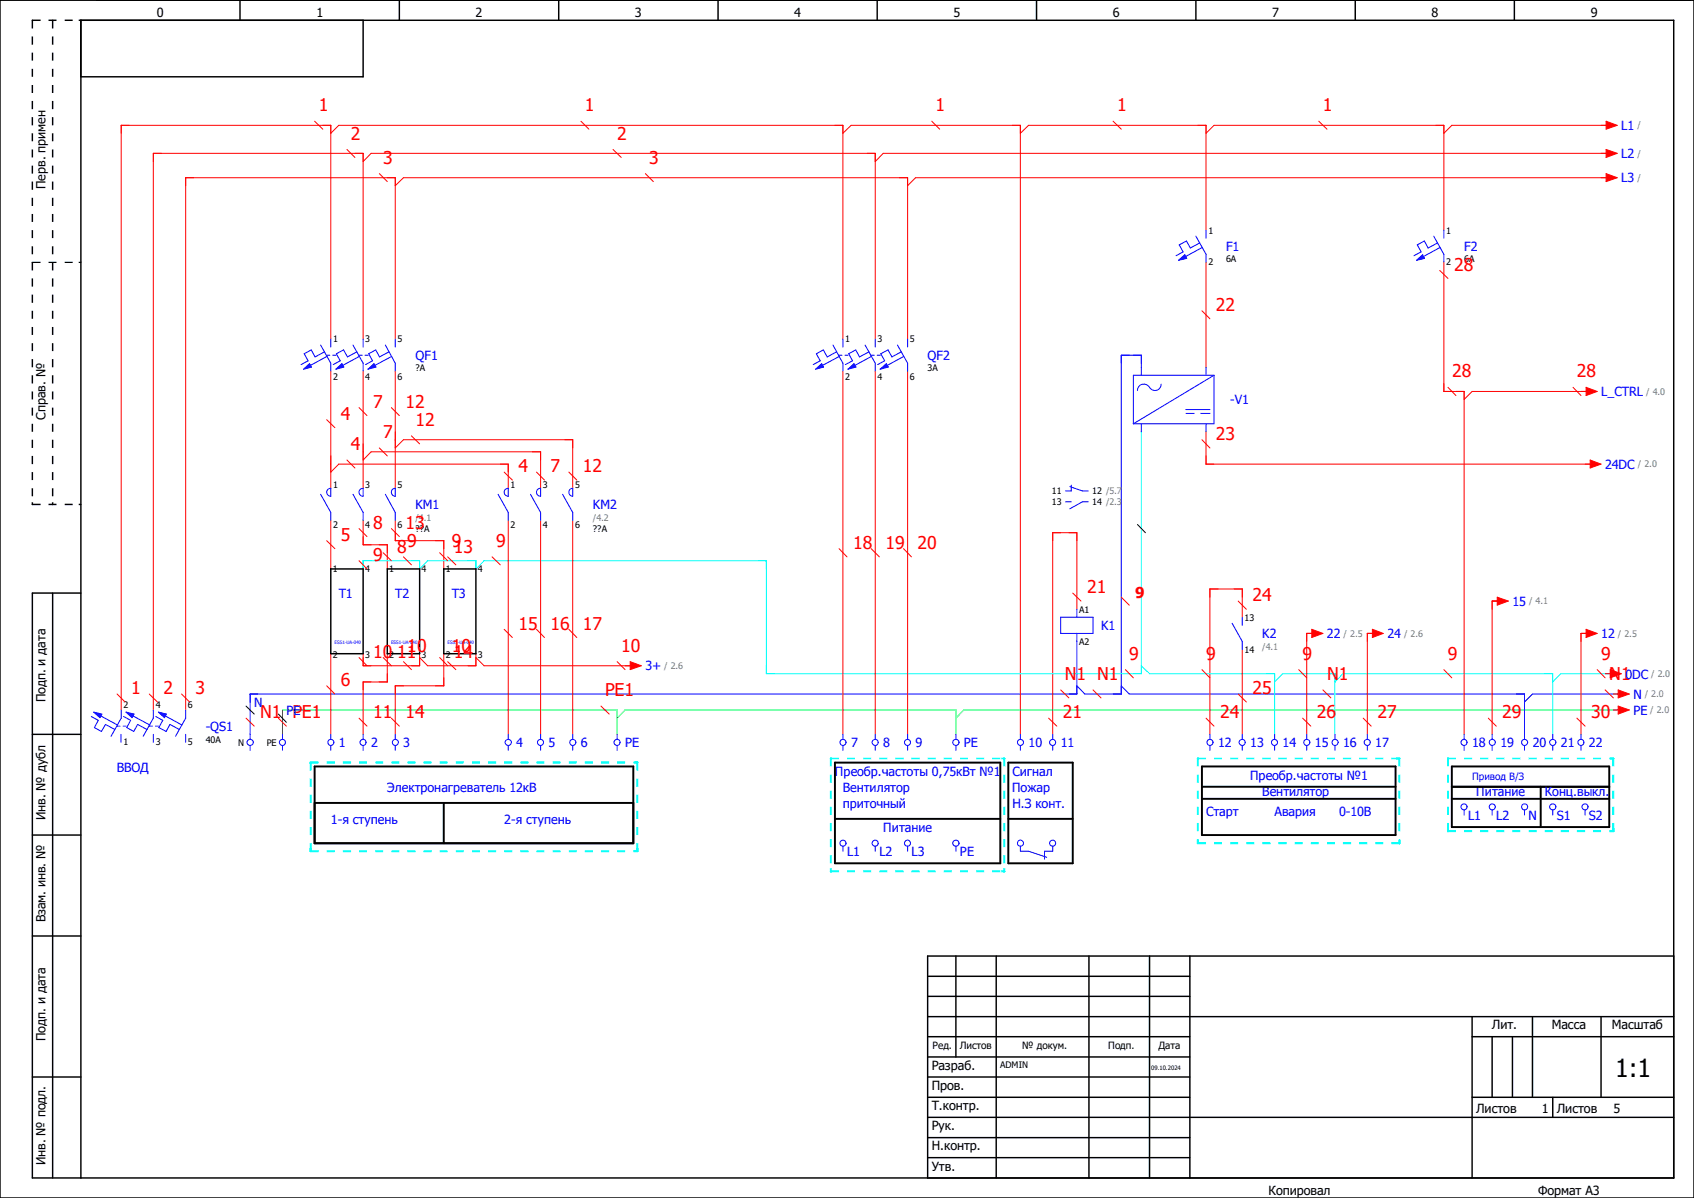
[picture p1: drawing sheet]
<svg xmlns="http://www.w3.org/2000/svg" width="297mm" height="210mm" viewBox="0 0 297 210" stroke-linecap="round" stroke-linejoin="round" font-family="sans-serif">
<path d="M210.1 -.1l-210.1 210.2M0 160.4l70.2 49.6M0 210v.1" fill="none" stroke="#fff" stroke-width=".18"/>
<g fill="none" stroke="#000" stroke-width=".25">
<path d="M0 0h297v210h-297zM42.1 0v3.6M63.7 3.6v9.9h-49.5M70 0v3.6M98 0v3.6M125.9 0v3.6M153.8 0v3.6M181.7 0v3.6M209.7 0v3.6M237.6 0v3.6M265.5 0v3.6M9.2 104v102.5"/>
<path d="M14.2 104h-8.5v102.5h287.8v-202.9h-279.3v202.9M5.7 128.7h8.5M5.7 146.4h8.5M5.7 164.1h8.5M162.6 178.2h130.9M162.6 171.2h46M162.6 174.7h46M167.6 167.6v17.7M174.7 167.6v38.9M190.9 167.6v38.9M201.5 167.6v38.9M208.6 167.6v38.9"/>
<path d="M258.1 178.2v28.3M268.7 178.2v14.2M280.7 178.2v14.2M293.5 167.6h-130.9v38.9M5.7 188.8h8.5M162.6 188.8h46M162.6 195.9h130.9M162.6 181.7h46M162.6 185.3h46M162.6 199.4h46M162.6 192.4h46M258.1 181.7h35.4"/>
<path d="M258.1 192.4h35.4M261.6 181.7v10.7M265.2 181.7v10.7M272.2 192.4v3.5M162.6 202.9h46"/>
</g>
<g fill="#000">
<path d="M13.8 3.4h.4l.1 .2-.5 .1zM13.8 45.9h.5v.2h-.5zM5.5 88.1h.3v.3l-.1 .2-.2-.2zM9.1 88.1h.3v.3l-.2 .2-.1-.2zM13.8 88.3h.4l.1 .2-.5 .1z"/>
<path d="M5.6 3.5l-.1 1.5h.3v-1.4zM5.5 6.4v1.4h.3v-1.4zM5.5 9.2v1.4h.3v-1.4zM5.5 12.1v1.4h.3v-1.4zM5.5 14.9v1.4h.3v-1.4zM5.5 17.7v1.4h.3v-1.4zM5.5 20.5v1.5h.3v-1.5zM5.5 23.4v1.4h.3v-1.4zM5.5 26.2v1.4h.3v-1.4zM5.5 29v1.4h.3v-1.4zM5.5 31.8v1.5h.3v-1.5zM5.5 34.7v1.4h.3v-1.4zM5.5 37.5v1.4h.3v-1.4zM5.5 40.3v1.4h.3v-1.4zM5.5 43.2v1.4h.3v-1.4zM5.5 46v1.4h.3v-1.4zM5.5 48.8v1.4h.3v-1.4zM5.5 51.6v1.5h.3v-1.5zM5.5 54.5v1.4h.3v-1.4zM5.5 57.3v1.4h.3v-1.4zM5.5 60.2v1.4h.3v-1.4zM5.5 62.9v1.5h.3v-1.5zM5.5 65.8v1.4h.3v-1.4zM5.5 68.6v1.4h.3v-1.4zM5.5 71.5v1.4h.3v-1.4zM5.5 74.3v1.4h.3v-1.4zM5.5 77.1v1.4h.3v-1.4zM5.5 79.9v1.5h.3v-1.5zM5.5 82.8v1.4h.3v-1.4zM5.5 85.6v1.4h.3v-1.4z"/>
<path d="M5.6 3.5l.1 .2h1.4v-.3zM8.5 3.4v.3h1.4v-.3zM11.3 3.4v.3h1.4v-.3z"/>
<path d="M9.1 3.5v1.5h.3v-1.4zM9.1 6.4v1.4h.3v-1.4zM9.1 9.2v1.4h.3v-1.4zM9.1 12.1v1.4h.3v-1.4zM9.1 14.9v1.4h.3v-1.4zM9.1 17.7v1.4h.3v-1.4zM9.1 20.5v1.5h.3v-1.5zM9.1 23.4v1.4h.3v-1.4zM9.1 26.2v1.4h.3v-1.4zM9.1 29v1.4h.3v-1.4zM9.1 31.8v1.5h.3v-1.5zM9.1 34.7v1.4h.3v-1.4zM9.1 37.5v1.4h.3v-1.4zM9.1 40.3v1.4h.3v-1.4zM9.1 43.2v1.4h.3v-1.4zM9.1 46v1.4h.3v-1.4zM9.1 48.8v1.4h.3v-1.4zM9.1 51.6v1.5h.3v-1.5zM9.1 54.5v1.4h.3v-1.4zM9.1 57.3v1.4h.3v-1.4zM9.1 60.2v1.4h.3v-1.4zM9.1 62.9v1.5h.3v-1.5zM9.1 65.8v1.4h.3v-1.4zM9.1 68.6v1.4h.3v-1.4zM9.1 71.5v1.4h.3v-1.4zM9.1 74.3v1.4h.3v-1.4zM9.1 77.1v1.4h.3v-1.4zM9.1 79.9v1.5h.3v-1.5zM9.1 82.8v1.4h.3v-1.4zM9.1 85.6v1.4h.3v-1.4z"/>
<path d="M5.6 45.9v.2h1.5v-.2zM8.5 45.9v.2h1.4v-.2zM11.3 45.9v.2h1.4v-.2z"/>
<path d="M5.6 88.3l.1 .3h1.4v-.3zM8.5 88.3v.3h1.4v-.3zM11.3 88.3v.3h1.4v-.3z"/>
</g>
<path d="M200.1 64.4v-2.1h-3.5v59.4h-6.4l-1.4-1.5M188.8 112.4v9.3h-144.9v7M198 121.7h69.3v7M268.7 121.7h15.6" fill="none" stroke="#00f" stroke-width=".18"/>
<path d="M49.5 128.7v-4.2h58.7v4.2M109.6 124.5h58v4.2M284.3 124.5h-115.3l-1.4 1.4" fill="none" stroke="#0f0" stroke-width=".18"/>
<g fill="none" stroke="#f00" stroke-width=".18">
<path d="M59.4 22h88.4v37.4M65.1 26.9h88.4v32.5M70.7 31.2h88.4v28.2M147.8 23.4l1.4-1.4h29.7v106.7M178.9 23.4l1.4-1.4h31.2v18.3M212.9 22h40.3v18.3M254.6 22h27.6M282.2 26.9h-127.3l-1.4 1.4M282.2 31.2h-121.7l-1.4 1.4M58 59.4v-37.4h-36.7v102.5M63.7 59.4v-32.5h-36.8v97.6M69.3 59.4v-28.2h-36.7v93.3"/>
<path d="M211.5 46v18.4M253.2 46v22.6h3.5v60.1M58 65.1v20.5M63.7 65.1v20.5M65.1 79.2h29.7v6.4M69.3 65.1v20.5M70.7 77.1h29.7v8.5M147.8 65.1v63.6M153.5 65.1v63.6M159.1 65.1v63.6M211.5 75.7v5.7h67.8M258.1 68.6h20.5"/>
<path d="M58 91.2v8.5M59.4 81.4h29.7v4.2M63.7 91.2v4.3h4.2v4.2M69.3 91.2v3.6h8.5v4.9M89.1 91.2v37.5M94.8 91.2v37.5M100.4 91.2v37.5M58 114.6v14.1M63.7 114.6v2.1h9.9v-2.1M67.9 114.6v4.9h-4.2v9.2M77.8 114.6v5.6h-8.5v8.5M83.4 114.6v2.1h-8.4"/>
<path d="M84.9 116.7h26.1M188.8 106.8v-13.4h-4.2v35.3M217.8 108.2v-4.9h-5.7v25.4M217.8 113.9v14.8M230.5 111h-1.4v17.7M241.1 111h-1.4v17.7M263.1 105.4h-1.5v23.3M278.6 111h-1.4v17.7"/>
</g>
<path d="M200.1 75.7v42.4h-65.7v-19.8h-49.5M63.7 99.7v-1.4h9.9v1.4M75 98.3h8.4v1.4M201.5 118.1h22v10.6M224.9 118.1h9.2v10.6M235.5 118.1h36.7v10.6M273.6 118.1h9.3" fill="none" stroke="#0ff" stroke-width=".18"/>
<path d="M146.4 133.7h29v17.6h-29zM176.8 133.7h11.3v17.6h-11.3zM146.4 143.6h29M176.8 143.6h11.3" fill="none" stroke="#000" stroke-width=".34"/>
<g fill="#0ff">
<path d="M175.6 152.6h.5l.2 .2-.2 .2h-.5z"/>
<path d="M175.9 152.2h.4l-.1 .7h-.3z"/>
<path d="M175.6 132.8h.5l.2 .2-.2 .1h-.5z"/>
<path d="M145.5 152.2h.3v.6l-.1 .2-.2-.2z"/>
<path d="M145.6 152.6l-.1 .2 .2 .2h1.4v-.4zM148.5 152.6v.4h1.4v-.4zM151.3 152.6v.4h1.4v-.4zM154.2 152.6v.4h1.4v-.4zM157 152.6v.4h1.4v-.4zM159.8 152.6v.4h1.4v-.4zM162.6 152.6v.4h1.4v-.4zM165.5 152.6v.4h1.4v-.4zM168.3 152.6v.4h1.4v-.4zM171.2 152.6v.4h1.4v-.4zM173.9 152.6v.4h1.5v-.4z"/>
<path d="M175.9 132.9v1.5h.4v-1.4l-.1-.1zM175.9 135.8v1.4h.4v-1.4zM175.9 138.6v1.4h.4v-1.4zM175.9 141.4v1.5h.4v-1.5zM175.9 144.3v1.4h.4v-1.4zM175.9 147.1v1.4h.4v-1.4zM175.9 149.9v1.4h.4v-1.4zM175.9 152.8l.2 .2 .2-.2z"/>
<path d="M145.6 132.9l-.1 .1 .2 .1h1.4v-.3zM148.5 132.8v.3h1.4v-.3zM151.3 132.8v.3h1.4v-.3zM154.2 132.8v.3h1.4v-.3zM157 132.8v.3h1.4v-.3zM159.8 132.8v.3h1.4v-.3zM162.6 132.8v.3h1.4v-.3zM165.5 132.8v.3h1.4v-.3zM168.3 132.8v.3h1.4v-.3zM171.2 132.8v.3h1.4v-.3zM173.9 132.8v.3h1.5v-.3z"/>
<path d="M145.6 132.9l-.1 1.5h.3v-1.4v-.1zM145.5 135.8v1.4h.3v-1.4zM145.5 138.6v1.4h.3v-1.4zM145.5 141.4v1.5h.3v-1.5zM145.5 144.3v1.4h.3v-1.4zM145.5 147.1v1.4h.3v-1.4zM145.5 149.9v1.4h.3v-1.4zM145.5 152.8l.2 .2 .1-.2z"/>
</g>
<path d="M210 22h1.5v1.4l1.4-1.4M251.8 22h1.4v1.4l1.4-1.4M211.5 79.9v1.5h1.4M253.2 67.2v1.4h1.4M213.6 103.3h-1.5v1.4M216.4 103.3h1.4v1.4M230.5 111h-1.4v1.4M241.1 111h-1.4v1.4" fill="none" stroke="#f00" stroke-width=".18"/>
<path d="M198 62.3h-1.4v1.4M198.7 62.3h1.4v1.4M195.2 121.7h1.4v-1.5l1.4 1.5" fill="none" stroke="#00f" stroke-width=".18"/>
<path d="M210.7 134.4h34v12h-34zM210.7 137.9h34M210.7 140h34" fill="none" stroke="#000" stroke-width=".34"/>
<path d="M222 118.1h1.5v1.4l1.4-1.4M232.7 118.1h1.4v1.4l1.4-1.4" fill="none" stroke="#0ff" stroke-width=".18"/>
<g fill="#0ff">
<path d="M244.9 147.6l.6 .1v.2l-.6 .1z"/>
<path d="M245.2 147.3h.3v.5l-.1 .2-.2-.2z"/>
<path d="M244.9 132.8l.6 .1v.2h-.6z"/>
<path d="M209.8 147.3h.4v.5l-.2 .2-.2-.2z"/>
<path d="M209.9 147.7l-.1 .1 .2 .2h1.5v-.4zM212.9 147.6v.4h1.3v-.4zM215.7 147.6v.4h1.4v-.4zM218.5 147.6v.4h1.4v-.4zM221.3 147.6v.4h1.5v-.4zM224.2 147.6v.4h1.4v-.4zM227 147.6v.4h1.4v-.4zM229.8 147.6v.4h1.4v-.4zM232.7 147.6v.4h1.4v-.4zM235.5 147.6v.4h1.4v-.4zM238.3 147.6v.4h1.4v-.4zM241.1 147.6v.4h1.4v-.4zM244 147.6v.4h1.4l.1-.2-.1-.2z"/>
<path d="M245.2 132.9v1.5h.3v-1.4v-.1zM245.2 135.8v1.4h.3v-1.4zM245.2 138.6v1.4h.3v-1.4zM245.2 141.4v1.5h.3v-1.5zM245.2 144.3v1.4h.3v-1.4zM245.2 147.1v.7l.2 .2 .1-.2v-.7z"/>
<path d="M209.9 132.9l-.1 .1 .2 .1h1.5v-.3zM212.9 132.8v.3h1.3v-.3zM215.7 132.8v.3h1.4v-.3zM218.5 132.8v.3h1.4v-.3zM221.3 132.8v.3h1.5v-.3zM224.2 132.8v.3h1.4v-.3zM227 132.8v.3h1.4v-.3zM229.8 132.8v.3h1.4v-.3zM232.7 132.8v.3h1.4v-.3zM235.5 132.8v.3h1.4v-.3zM238.3 132.8v.3h1.4v-.3zM241.1 132.8v.3h1.4v-.3zM244 132.8v.3h1.4l.1-.1-.1-.2z"/>
<path d="M209.9 132.9l-.1 1.5h.4v-1.4l-.2-.2zM209.8 135.8v1.4h.4v-1.4zM209.8 138.6v1.4h.4v-1.4zM209.8 141.4v1.5h.4v-1.5zM209.8 144.3v1.4h.4v-1.4zM209.8 147.1v.7l.2 .2 .2-.2v-.7z"/>
</g>
<g fill="none" stroke="#f00" stroke-width=".18">
<path d="M56.6 22h1.4v1.4l1.4-1.4M62.2 26.9h1.5v1.4l1.4-1.4M67.9 31.2h1.4v1.4l1.4-1.4M58 79.9v2.9l1.4-1.4M63.7 77.8v2.8l1.4-1.4M69.3 75.7v2.8l1.4-1.4M93.3 79.2h1.5v1.4M99 77.1h1.4v1.4M63.7 94.1v1.4h1.4M66.5 95.5h1.4v1.4M69.3 93.4v1.4h1.4M76.4 94.8h1.4v1.4"/>
<path d="M87.7 81.4h1.4v1.4M63.7 115.3v1.4h1.4M65.1 119.5h-1.4v1.4M67.9 118.1v1.4h-1.4M72.1 116.7h1.5v-1.4l1.4 1.4M77.8 118.8v1.4h-1.4M82 116.7h1.4v-1.4l1.5 1.4M70.7 120.2h-1.4v1.5"/>
</g>
<path d="M106.8 124.5h1.4v1.4l1.4-1.4" fill="none" stroke="#0f0" stroke-width=".18"/>
<path d="M65.1 98.3h-1.4v1.4M72.1 98.3h1.5v1.4l1.4-1.4M82 98.3h1.4v1.4l1.5-1.4M133 98.3h1.4v1.4M134.4 116.7v1.4h1.4M198.7 118.1h1.4v-1.4l1.4 1.4" fill="none" stroke="#0ff" stroke-width=".18"/>
<path d="M55.2 134.4h55.8v13.4h-55.8zM55.2 140.8h55.8M77.8 140.8v7" fill="none" stroke="#000" stroke-width=".34"/>
<g fill="#0ff">
<path d="M111.2 149.1h.5l.2 .1-.2 .2h-.5z"/>
<path d="M111.5 148.7h.4v.6h-.3z"/>
<path d="M111.2 133.5h.5l.2 .2-.2 .2h-.5z"/>
<path d="M54.3 148.7h.4v.5l-.2 .2-.2-.2z"/>
<path d="M54.3 149.1v.2l.2 .1h1.4v-.3zM57.3 149.1v.3h1.4v-.3zM60.1 149.1v.3h1.5v-.3zM62.9 149.1v.3h1.4v-.3zM65.8 149.1v.3h1.4v-.3zM68.6 149.1v.3h1.4v-.3zM71.4 149.1v.3h1.5v-.3zM74.3 149.1v.3h1.4v-.3zM77.1 149.1v.3h1.4v-.3zM79.9 149.1v.3h1.4v-.3zM82.8 149.1v.3h1.4v-.3zM85.6 149.1v.3h1.4v-.3zM88.4 149.1v.3h1.4v-.3zM91.2 149.1v.3h1.5v-.3zM94.1 149.1v.3h1.4v-.3zM96.9 149.1v.3h1.4v-.3zM99.7 149.1v.3h1.4v-.3zM102.5 149.1v.3h1.5v-.3zM105.4 149.1v.3h1.4v-.3zM108.2 149.1v.3h1.4v-.3zM111 149.1v.3h.7l.2-.2-.2-.1z"/>
<path d="M111.6 133.5l-.1 1.6h.4v-1.4v-.2zM111.5 136.5v1.4h.4v-1.4zM111.5 139.3v1.5h.4v-1.5zM111.5 142.2v1.4h.4v-1.4zM111.5 145v1.4h.4v-1.4zM111.5 147.8v1.4l.2 .2 .2-.2v-1.4z"/>
<path d="M54.3 133.5v.2l.2 .2h1.4v-.4zM57.3 133.5v.4h1.4v-.4zM60.1 133.5v.4h1.5v-.4zM62.9 133.5v.4h1.4v-.4zM65.8 133.5v.4h1.4v-.4zM68.6 133.5v.4h1.4v-.4zM71.4 133.5v.4h1.5v-.4zM74.3 133.5v.4h1.4v-.4zM77.1 133.5v.4h1.4v-.4zM79.9 133.5v.4h1.4v-.4zM82.8 133.5v.4h1.4v-.4zM85.6 133.5v.4h1.4v-.4zM88.4 133.5v.4h1.4v-.4zM91.2 133.5v.4h1.5v-.4zM94.1 133.5v.4h1.4v-.4zM96.9 133.5v.4h1.4v-.4zM99.7 133.5v.4h1.4v-.4zM102.5 133.5v.4h1.5v-.4zM105.4 133.5v.4h1.4v-.4zM108.2 133.5v.4h1.4v-.4zM111 133.5v.4h.7l.2-.2-.2-.2z"/>
<path d="M54.3 133.5v1.6h.4v-1.4l-.2-.2zM54.3 136.5v1.4h.4v-1.4zM54.3 139.3v1.5h.4v-1.5zM54.3 142.2v1.4h.4v-1.4zM54.3 145v1.4h.4v-1.4zM54.3 147.8v1.4l.2 .2 .2-.2v-1.4z"/>
</g>
<path d="M254.6 134.4h27.6v10.6h-27.6zM254.6 137.9h27.6M270.1 137.9v7.1M254.6 140h27.6" fill="none" stroke="#000" stroke-width=".34"/>
<path d="M263.1 105.4h-1.5v1.4" fill="none" stroke="#f00" stroke-width=".18"/>
<g fill="#0ff">
<path d="M282.3 145.5h.6l.1 .2-.1 .2h-.6z"/>
<path d="M282.7 145.2h.3v.5l-.1 .2-.2-.2z"/>
<path d="M282.3 132.8h.6l.1 .2-.1 .1h-.6z"/>
<path d="M253.7 145.2h.3v.5l-.1 .2-.2-.2z"/>
<path d="M253.7 145.6v.2l.2 .1h1.4v-.4zM256.7 145.5v.4h1.4v-.4zM259.5 145.5v.4h1.4v-.4zM262.3 145.5v.4h1.5v-.4zM265.2 145.5v.4h1.4v-.4zM268 145.5v.4h1.4v-.4zM270.8 145.5v.4h1.4v-.4zM273.6 145.5v.4h1.5v-.4zM276.5 145.5v.4h1.4v-.4zM279.3 145.5v.4h1.4v-.4zM282.2 145.5v.4h.7l.1-.2-.1-.2z"/>
<path d="M282.7 132.9v1.5h.3v-1.4l-.1-.2zM282.7 135.8v1.4h.3v-1.4zM282.7 138.6v1.4h.3v-1.4zM282.7 141.4v1.5h.3v-1.5zM282.7 144.3v1.4l.2 .2 .1-.2v-1.4z"/>
<path d="M253.7 132.9v.2h.2h1.4v-.3zM256.7 132.8v.3h1.4v-.3zM259.5 132.8v.3h1.4v-.3zM262.3 132.8v.3h1.5v-.3zM265.2 132.8v.3h1.4v-.3zM268 132.8v.3h1.4v-.3zM270.8 132.8v.3h1.4v-.3zM273.6 132.8v.3h1.5v-.3zM276.5 132.8v.3h1.4v-.3zM279.3 132.8v.3h1.4v-.3zM282.2 132.8v.3h.7l.1-.1-.1-.2z"/>
<path d="M253.7 132.9v1.5h.3v-1.4l-.1-.2zM253.7 135.8v1.4h.3v-1.4zM253.7 138.6v1.4h.3v-1.4zM253.7 141.4v1.5h.3v-1.5zM253.7 144.3v1.4l.2 .2 .1-.2v-1.4z"/>
</g>
<g fill="none" stroke="#00f" stroke-width=".18">
<path d="M16 125.6l1.2 .7-.6 1.3 1.2 .6 .7-1.2 1.7 .9M17.7 125.5l2.9 1.6M20.5 127.3h.5M21.2 128.7v1.4M21.3 124.5v1.4l-1.8 3.2M21.6 127.3h.5M21.7 125.6l1.2 .7-.7 1.3 1.3 .6 .6-1.2 1.7 .9M22.1 124.8l1.4 .4-.3 .6zM23.3 125.5l2.9 1.6M26.2 127.3h.5M26.9 124.5v1.4l-1.8 3.2M26.9 128.7v1.4"/>
<path d="M27.3 127.3h.5M27.3 125.6l1.2 .7-.6 1.3 1.2 .6 .7-1.2 1.7 .9M29 125.5l2.9 1.6M32.6 124.5v1.4l-1.8 3.2M32.6 128.7v1.4M43.9 128.7v.9M43.9 130.7v.8M49.5 128.7v.9M49.5 130.7v.8M265.9 121.7h1.4v1.4l1.4-1.4"/>
<circle cx="43.9" cy="130.1" r=".54"/>
<circle cx="49.5" cy="130.1" r=".53"/>
</g>
<path d="M255.3 68.6h1.4v1.4l1.4-1.4M278.6 111h-1.4v1.4" fill="none" stroke="#f00" stroke-width=".18"/>
<path d="M270.8 118.1h1.4v1.4l1.4-1.4" fill="none" stroke="#0ff" stroke-width=".18"/>
<path d="M22.1 124.8l1.4 .4-.3 .6z" fill="#00f"/>
<path d="M27.8 124.8l1.4 .4-.4 .6z" fill="none" stroke="#00f" stroke-width=".18"/>
<path d="M27.8 124.8l1.4 .4-.4 .6z" fill="#00f"/>
<path d="M16.4 124.8l1.5 .4-.4 .6z" fill="none" stroke="#00f" stroke-width=".18"/>
<path d="M16.4 124.8l1.5 .4-.4 .6z" fill="#00f"/>
<g fill="none" stroke="#00f" stroke-width=".18">
<path d="M147.8 59.4v1.4M153.5 59.4v1.4M159.1 59.4v1.4M143 64.7l1.1-.9 .3 .5zM146 60.5l1.8 3.2v1.4M146.7 61.7l-1.7 .9-.6-1.3-1.3 .7 .7 1.2-1.2 .7M147.1 62.3h.5M147.2 62.5l-3 1.6M148.2 62.3h.5M151.7 60.5l1.8 3.2v1.4M152.4 61.7l-1.7 .9-.7-1.3-1.2 .7 .7 1.2-1.3 .7M152.7 62.3h.6"/>
<path d="M152.8 62.5l-2.9 1.6M153.8 62.3h.5M157.4 60.5l1.7 3.2v1.4M158 61.7l-1.6 .9-.7-1.3-1.3 .7 .7 1.2-1.2 .7M158.5 62.5l-2.9 1.6M186.8 88h1M187.6 85.3l2.2 .8h1M187.8 85v1.1h-1M190.8 88h-1l-2.2 1.2M186 108.2h5.6v2.8h-5.6zM188.8 106.8v1.4M188.8 111v1.4"/>
<path d="M147.8 128.7v.9M147.8 130.7v.8M153.5 128.7v.9M153.5 130.7v.8M159.1 128.7v.9M159.1 130.7v.8M167.6 128.7v.9M167.6 130.7v.8M178.9 128.7v.9M178.9 130.7v.8M184.6 128.7v.9M184.6 130.7v.8"/>
<path d="M178.9 148.3v.9h1.4l3.2 1.1M184.6 148.3v.9h-1.5v1.4"/>
<circle cx="147.8" cy="130.1" r=".54"/>
<circle cx="153.4" cy="130.1" r=".53"/>
<circle cx="159.1" cy="130.1" r=".53"/>
<circle cx="167.6" cy="130.1" r=".54"/>
<circle cx="178.9" cy="130.1" r=".54"/>
<circle cx="184.6" cy="130.1" r=".53"/>
<circle cx="178.9" cy="147.8" r=".54"/>
<circle cx="184.6" cy="147.8" r=".53"/>
</g>
<path d="M143 64.7l1.1-.9 .3 .5z" fill="#00f"/>
<path d="M154.3 64.7l1.1-.9 .3 .5z" fill="none" stroke="#00f" stroke-width=".18"/>
<path d="M154.3 64.7l1.1-.9 .3 .5z" fill="#00f"/>
<path d="M148.7 64.7l1-.9 .4 .5z" fill="none" stroke="#00f" stroke-width=".18"/>
<path d="M148.7 64.7l1-.9 .4 .5z" fill="#00f"/>
<g fill="none" stroke="#00f" stroke-width=".18">
<path d="M248.4 45.6l1-.9 .4 .6zM251.4 41.4l1.8 3.2v1.4M252.1 42.6l-1.7 .9-.7-1.3-1.2 .7 .7 1.3-1.3 .6M252.5 43.4l-2.9 1.6M253.2 40.3v1.4M147.8 148.3v.9M153.5 148.3v.9M159.1 148.3v.9M167.6 148.3v.9"/>
<circle cx="147.8" cy="147.8" r=".54"/>
<circle cx="153.4" cy="147.8" r=".53"/>
<circle cx="159.1" cy="147.8" r=".53"/>
<circle cx="167.6" cy="147.8" r=".54"/>
</g>
<path d="M248.4 45.6l1-.9 .4 .6z" fill="#00f"/>
<path d="M206.6 45.6l1.1-.9 .4 .6zM209.7 41.4l1.8 3.2v1.4M210.4 42.6l-1.7 .9-.7-1.3-1.2 .7 .6 1.3-1.2 .6M210.8 43.4l-2.9 1.6M211.5 40.3v1.4" fill="none" stroke="#00f" stroke-width=".18"/>
<path d="M206.6 45.6l1.1-.9 .4 .6z" fill="#00f"/>
<g fill="none" stroke="#00f" stroke-width=".18">
<path d="M58 59.4v1.4M63.7 59.4v1.4M69.3 59.4v1.4M53.2 64.7l1.1-.9 .3 .5zM56.2 60.5l1.8 3.2v1.4M56.9 61.7l-1.7 .9-.6-1.3-1.3 .7 .7 1.2-1.2 .7M57.3 62.3h.5M57.3 62.5l-2.9 1.6M58.3 62.3h.6M61.9 60.5l1.8 3.2v1.4M62.6 61.7l-1.7 .9-.7-1.3-1.2 .7 .6 1.2-1.2 .7M62.9 62.3h.6"/>
<path d="M63 62.5l-2.9 1.6M64 62.3h.6M67.6 60.5l1.7 3.2v1.4M68.2 61.7l-1.7 .9-.6-1.3-1.3 .7 .7 1.2-1.2 .7M68.7 62.5l-3 1.6M200.1 64.4v1.4M200.1 74.3v1.4M203.6 67.4a1.08 1.08 0 0 1-.8 1 1.08 1.08 0 0 1-1.3-.5 1.13 1.13 0 0 0-1.2-.5 1.13 1.13 0 0 0-.9 1.1M207.9 72.5h1.5M207.9 71.8h4.2M210.6 72.5h1.5M211.5 64.4v1.4"/>
<path d="M211.5 74.3v1.4M212.9 65.8l-14.2 8.5M212.9 65.8v8.5h-14.2M212.9 65.8h-14.2v8.5M216 109.3l1.8 3.1v1.5M217.8 108.2v1.4M212.1 128.7v.9M212.1 130.7v.8M217.8 128.7v.9M217.8 130.7v.8M223.5 128.7v.9M223.5 130.7v.8"/>
<path d="M229.1 128.7v.9M229.1 130.7v.8M234.1 128.7v.9M234.1 130.7v.8M239.7 128.7v.9M239.7 130.7v.8"/>
<circle cx="212.1" cy="130.1" r=".54"/>
<circle cx="217.8" cy="130.1" r=".53"/>
<circle cx="223.5" cy="130.1" r=".53"/>
<circle cx="229.1" cy="130.1" r=".54"/>
<circle cx="234.1" cy="130.1" r=".54"/>
<circle cx="239.7" cy="130.1" r=".53"/>
</g>
<path d="M196.6 104.7l1.4 1.4" fill="none" stroke="#f00" stroke-width=".18"/>
<path d="M53.2 64.7l1.1-.9 .3 .5z" fill="#00f"/>
<path d="M64.5 64.7l1.1-.9 .3 .5z" fill="none" stroke="#00f" stroke-width=".18"/>
<path d="M64.5 64.7l1.1-.9 .3 .5z" fill="#00f"/>
<path d="M58.9 64.7l1-.9 .4 .5z" fill="none" stroke="#00f" stroke-width=".18"/>
<path d="M58.9 64.7l1-.9 .4 .5z" fill="#00f"/>
<g fill="none" stroke="#00f" stroke-width=".18">
<path d="M56.2 86.7l1.8 3.1v1.4M57.5 85.8l.5-.2v1.4a.7 .7 0 0 1-.7-.4 .7 .7 0 0 1 .2-.8zM61.9 86.7l1.8 3.1v1.4M63.2 85.8l.5-.2v1.4a.7 .7 0 0 1-.7-.4 .7 .7 0 0 1 .2-.8zM67.6 86.7l1.7 3.1v1.4M68.8 85.8l.5-.2v1.4a.71 .71 0 0 1-.6-.4 .71 .71 0 0 1 .1-.8zM87.3 86.7l1.8 3.1v1.4M88.6 85.8l.5-.2v1.4a.7 .7 0 0 1-.6-.4 .7 .7 0 0 1 .1-.8zM93 86.7l1.8 3.1v1.4M94.3 85.8l.5-.2v1.4a.7 .7 0 0 1-.7-.4 .7 .7 0 0 1 .2-.8zM98.6 86.7l1.8 3.1v1.4M99.9 85.8l.5-.2v1.4a.71 .71 0 0 1-.6-.4 .71 .71 0 0 1 .1-.8z"/>
<path d="M58 128.7v.9M58 130.7v.8M63.7 128.7v.9M63.7 130.7v.8M69.3 128.7v.9M69.3 130.7v.8M89.1 128.7v.9M89.1 130.7v.8M94.8 128.7v.9M94.8 130.7v.8M100.4 128.7v.9M100.4 130.7v.8"/>
<path d="M108.2 128.7v.9M108.2 130.7v.8M256.7 128.7v.9M256.7 130.7v.8M261.6 128.7v.9M261.6 130.7v.8M267.3 128.7v.9M267.3 130.7v.8M272.2 128.7v.9M272.2 130.7v.8M277.2 128.7v.9M277.2 130.7v.8"/>
<path d="M256.7 142v.9M261.6 142v.9M267.3 142v.9M272.2 142v.9M277.9 142v.9"/>
<circle cx="58" cy="130.1" r=".54"/>
<circle cx="63.7" cy="130.1" r=".53"/>
<circle cx="69.3" cy="130.1" r=".54"/>
<circle cx="89.1" cy="130.1" r=".54"/>
<circle cx="94.8" cy="130.1" r=".53"/>
<circle cx="100.4" cy="130.1" r=".54"/>
<circle cx="108.2" cy="130.1" r=".53"/>
<circle cx="256.7" cy="130.1" r=".53"/>
<circle cx="261.6" cy="130.1" r=".53"/>
<circle cx="267.3" cy="130.1" r=".54"/>
<circle cx="272.3" cy="130.1" r=".54"/>
<circle cx="277.2" cy="130.1" r=".53"/>
<circle cx="256.7" cy="141.5" r=".53"/>
<circle cx="261.6" cy="141.5" r=".53"/>
<circle cx="267.3" cy="141.5" r=".54"/>
<circle cx="272.3" cy="141.5" r=".54"/>
<circle cx="277.9" cy="141.5" r=".53"/>
</g>
<path d="M58 99.7h5.7v14.9h-5.7zM67.9 99.7h5.7v14.9h-5.7zM77.8 99.7h5.6v14.9h-5.6z" fill="none" stroke="#000" stroke-width=".25"/>
<g fill="none" stroke="#f00" stroke-width=".18">
<path d="M55.2 21.3l1.4 1.3M60.8 26.2l1.4 1.4M66.5 30.4l1.4 1.4M101.9 21.3l1.4 1.3M107.5 26.2l1.4 1.4M113.2 30.4l1.4 1.4M163.4 21.3l1.4 1.3M195.2 21.3l1.4 1.3M231.2 21.3l1.5 1.3M281.6 21.3l1.9 .7-1.9 .6zM210.7 54.5l1.4 1.4M252.4 47.4l1.5 1.4"/>
<path d="M57.3 73.6l1.4 1.4M62.9 71.5l1.4 1.4M66.5 78.5l1.4 1.4M68.6 71.5l1.4 1.4M72.1 76.4l1.5 1.4M210.7 77.1l1.4 1.4M253.9 67.9l1.4 1.4M275.8 67.9l1.4 1.4M57.3 94.8l1.4 1.4M60.8 80.6l1.4 1.4M62.9 92.7l1.4 1.4M62.9 98.3l1.4 1.4"/>
<path d="M67.2 96.9l1.4 1.4M68.6 92.7l1.4 1.4M70.7 97.6l1.4 1.4M77.1 96.9l1.4 1.4M78.5 97.6l1.4 1.4M86.3 97.6l1.4 1.4M88.4 82.8l1.4 1.4M94.1 82.8l1.4 1.4M99.7 82.8l1.4 1.4M147.1 96.2l1.4 1.4M152.7 96.2l1.5 1.4M158.4 96.2l1.4 1.4"/>
<path d="M62.9 115.3l1.4 1.4M67.2 115.3l1.4 1.4M70.7 116l1.4 1.4M77.1 115.3l1.4 1.4M78.5 116l1.4 1.4M88.4 110.3l1.4 1.5M94.1 110.3l1.4 1.5M99.7 110.3l1.4 1.5M108.2 116l1.4 1.4M188.1 104l1.4 1.4M197.3 117.4l1.4 1.4M210.7 117.4l1.4 1.4"/>
<path d="M217.1 105.4l1.4 1.4M227.7 117.4l1.4 1.4M253.2 117.4l1.4 1.4M280 117.4l1.4 1.4M20.5 121.7l1.4 1.4M26.2 121.7l1.4 1.4M31.8 121.7l1.4 1.4M43.1 125.9l1.5 1.4M48.8 125.9l1.4 1.4M57.3 120.2l1.4 1.5M62.9 125.9l1.4 1.4M68.6 125.9l1.4 1.4"/>
<path d="M105.4 123.8l1.4 1.4M183.9 125.9l1.4 1.4M186 120.9l1.4 1.4M191.6 120.9l1.4 1.4M211.5 125.9l1.4 1.4M217.1 121.7l1.4 1.4M228.4 125.9l1.4 1.4M231.9 120.9l1.4 1.4M239 125.9l1.4 1.4M260.9 125.9l1.4 1.4M276.5 125.9l1.4 1.4M281.4 120.9l1.5 1.4"/>
</g>
<path d="M281.6 21.3l1.9 .7-1.9 .6z" fill="#f00"/>
<path d="M280.7 22h.9M281.6 26.2l1.9 .7-1.9 .7z" fill="none" stroke="#f00" stroke-width=".18"/>
<path d="M281.6 26.2l1.9 .7-1.9 .7z" fill="#f00"/>
<path d="M280.7 26.9h.9M281.6 30.4l1.9 .8-1.9 .6z" fill="none" stroke="#f00" stroke-width=".18"/>
<path d="M281.6 30.4l1.9 .8-1.9 .6z" fill="#f00"/>
<path d="M280.7 31.2h.9M283.7 123.8l2 .7-2 .7z" fill="none" stroke="#f00" stroke-width=".18"/>
<path d="M283.7 123.8l2 .7-2 .7z" fill="#f00"/>
<path d="M282.9 124.5h.8M283.7 120.9l2 .8-2 .6z" fill="none" stroke="#f00" stroke-width=".18"/>
<path d="M283.7 120.9l2 .8-2 .6z" fill="#f00"/>
<path d="M278.8 80.6l1.9 .8-1.9 .6zM282.9 121.7h.8" fill="none" stroke="#f00" stroke-width=".18"/>
<path d="M278.8 80.6l1.9 .8-1.9 .6z" fill="#f00"/>
<path d="M278.1 67.9l1.9 .7-1.9 .7zM277.9 81.4h.9" fill="none" stroke="#f00" stroke-width=".18"/>
<path d="M278.1 67.9l1.9 .7-1.9 .7z" fill="#f00"/>
<path d="M277.2 68.6h.9M282.3 117.4l2 .7-2 .7z" fill="none" stroke="#f00" stroke-width=".18"/>
<path d="M282.3 117.4l2 .7-2 .7z" fill="#f00"/>
<path d="M230 110.3l1.9 .7-1.9 .8zM281.4 118.1h.9" fill="none" stroke="#f00" stroke-width=".18"/>
<path d="M230 110.3l1.9 .7-1.9 .8z" fill="#f00"/>
<path d="M229.1 111h.9M240.6 110.3l1.9 .7-1.9 .8z" fill="none" stroke="#f00" stroke-width=".18"/>
<path d="M240.6 110.3l1.9 .7-1.9 .8z" fill="#f00"/>
<path d="M110.5 116l1.9 .7-1.9 .7zM239.7 111h.9" fill="none" stroke="#f00" stroke-width=".18"/>
<path d="M110.5 116l1.9 .7-1.9 .7z" fill="#f00"/>
<path d="M109.6 116.7h.9M262.5 104.7l2 .7-2 .7z" fill="none" stroke="#f00" stroke-width=".18"/>
<path d="M262.5 104.7l2 .7-2 .7z" fill="#f00"/>
<path d="M261.6 105.4h.9M278.1 110.3l1.9 .7-1.9 .8z" fill="none" stroke="#f00" stroke-width=".18"/>
<path d="M278.1 110.3l1.9 .7-1.9 .8z" fill="#f00"/>
<path d="M277.2 111h.9" fill="none" stroke="#f00" stroke-width=".18"/>
<path d="M199.4 91.9l1.4 1.5M43.1 123.8l1.5 1.4M48.8 125.2l1.4 1.4" fill="none" stroke="#000" stroke-width=".18"/>
<text font-size="4.4" x="283.2" y="188.8">1:1</text>
<g font-size="3.1" fill="#f00">
<text x="55.9" y="19.5">1</text>
<text x="102.5" y="19.5">1</text>
<text x="164" y="19.5">1</text>
<text x="195.9" y="19.5">1</text>
<text x="231.9" y="19.5">1</text>
<text x="61.5" y="24.5">2</text>
<text x="67.2" y="28.7">3</text>
<text x="108.2" y="24.5">2</text>
<text x="113.8" y="28.7">3</text>
<text x="254.9" y="47.5">28</text>
<text x="213.2" y="54.5">22</text>
<text x="65.4" y="71.5">7</text>
<text x="71.1" y="71.5">12</text>
<text x="254.6" y="66.2">28</text>
<text x="276.5" y="66.2">28</text>
<text x="59.8" y="73.6">4</text>
<text x="67.2" y="76.8">7</text>
<text x="72.9" y="74.7">12</text>
<text x="213.2" y="77.1">23</text>
<text x="61.5" y="78.9">4</text>
<text x="90.9" y="82.8">4</text>
<text x="96.5" y="82.8">7</text>
<text x="102.2" y="82.8">12</text>
<text x="59.8" y="94.8">5</text>
<text x="65.4" y="92.7">8</text>
<text x="71.1" y="92.7">13</text>
<text x="71.4" y="95.9">9</text>
<text x="79.2" y="95.9">9</text>
<text x="87" y="95.9">9</text>
<text x="65.4" y="98.3">9</text>
<text x="69.6" y="96.9">8</text>
<text x="79.5" y="96.9">13</text>
<text x="149.6" y="96.2">18</text>
<text x="155.2" y="96.2">19</text>
<text x="160.9" y="96.2">20</text>
<text x="190.6" y="104">21</text>
<text x="219.6" y="105.4">24</text>
<text x="90.9" y="110.4">15</text>
<text x="96.5" y="110.4">16</text>
<text x="102.2" y="110.4">17</text>
<text x="65.4" y="115.3">10</text>
<text x="69.6" y="115.3">11</text>
<text x="71.4" y="114.3">10</text>
<text x="79.2" y="114.3">10</text>
<text x="79.5" y="115.3">14</text>
<text x="108.9" y="114.3">10</text>
<text x="186.7" y="119.2">N1 N1</text>
<text x="198" y="115.7">9</text>
<text x="211.5" y="115.7">9</text>
<text x="228.4" y="115.7">9</text>
<text x="232.7" y="119.2">N1</text>
<text x="253.9" y="115.7">9</text>
<text x="280.8" y="115.7">9</text>
<text x="282.2" y="119.2">N1</text>
<text x="23" y="121.7">1</text>
<text x="28.7" y="121.7">2</text>
<text x="34.3" y="121.7">3</text>
<text x="45.6" y="125.9">N1</text>
<text x="51.3" y="125.9">PE1</text>
<text x="59.8" y="120.3">6</text>
<text x="65.4" y="125.9">11</text>
<text x="71.1" y="125.9">14</text>
<text x="106.1" y="122">PE1</text>
<text x="186.4" y="125.9">21</text>
<text x="213.9" y="125.9">24</text>
<text x="219.6" y="121.7">25</text>
<text x="230.9" y="125.9">26</text>
<text x="241.5" y="125.9">27</text>
<text x="263.4" y="125.9">29</text>
<text x="279" y="125.9">30</text>
</g>
<text font-size="2.6" fill="#f00" x="199.1" y="104.8">9</text>
<g font-size="2.2">
<text x="27.5" y="3">0</text>
<text x="55.5" y="3">1</text>
<text x="83.4" y="3">2</text>
<text x="111.3" y="3">3</text>
<text x="139.2" y="3">4</text>
<text x="167.2" y="3">5</text>
<text x="195.1" y="3">6</text>
<text x="223.1" y="3">7</text>
<text x="251" y="3">8</text>
<text x="278.9" y="3">9</text>
<text x="8" y="33.1" transform="rotate(-90 8 33.1)">Перв. примен</text>
<text x="8" y="73.6" transform="rotate(-90 8 73.6)">Справ. №</text>
<text x="8" y="123.1" transform="rotate(-90 8 123.1)">Подп. и дата</text>
<text x="8" y="143.8" transform="rotate(-90 8 143.8)">Инв. № дубл</text>
<text x="8" y="161.7" transform="rotate(-90 8 161.7)">Взам. инв. №</text>
<text x="8" y="182.5" transform="rotate(-90 8 182.5)">Подп. и дата</text>
<text x="261.6" y="180.5">Лит.</text>
<text x="272.1" y="180.5">Масса</text>
<text x="282.6" y="180.5">Масштаб</text>
<text x="163.4" y="187.5">Разраб.</text>
<text x="163.4" y="191.1">Пров.</text>
<text x="163.4" y="194.6">Т.контр.</text>
<text x="258.8" y="195.2">Листов</text>
<text x="270.3" y="195.2">1</text>
<text x="273" y="195.2">Листов</text>
<text x="282.9" y="195.2">5</text>
<text x="163.4" y="198.2">Рук.</text>
<text x="163.4" y="201.7">Н.контр.</text>
<text x="8" y="204.3" transform="rotate(-90 8 204.3)">Инв. № подл.</text>
<text x="163.4" y="205.2">Утв.</text>
<text x="222.4" y="209.5">Копировал</text>
<text x="269.7" y="209.5">Формат А3</text>
</g>
<g font-size="2.2" fill="#00f">
<text x="284.3" y="22.8">L1</text>
<text x="284.3" y="27.7">L2</text>
<text x="284.3" y="32">L3</text>
<text x="215" y="44">F1</text>
<text x="256.7" y="44">F2</text>
<text x="72.9" y="63.1">QF1</text>
<text x="162.6" y="63.1">QF2</text>
<text x="215.7" y="70.9">-V1</text>
<text x="280.8" y="69.5">L_CTRL</text>
<text x="281.4" y="82.2">24DC</text>
<text x="72.9" y="89.2">KM1</text>
<text x="104" y="89.2">KM2</text>
<text x="59.4" y="104.9">T1</text>
<text x="69.3" y="104.9">T2</text>
<text x="79.2" y="104.9">T3</text>
<text x="265.2" y="106.2">15</text>
<text x="193" y="110.4">K1</text>
<text x="221.3" y="111.9">K2</text>
<text x="232.7" y="111.9">22</text>
<text x="243.2" y="111.9">24</text>
<text x="280.8" y="111.9">12</text>
<text x="113.2" y="117.5">3+</text>
<text x="285" y="119">0DC</text>
<text x="44.5" y="124">N</text>
<text x="50.2" y="125.4">PE</text>
<text x="286.4" y="125.3">PE</text>
<text x="286.4" y="122.5">N</text>
<text x="36.1" y="128.1">-QS1</text>
<text x="59.4" y="131">1</text>
<text x="65.1" y="131">2</text>
<text x="70.7" y="131">3</text>
<text x="90.5" y="131">4</text>
<text x="96.2" y="131">5</text>
<text x="101.8" y="131">6</text>
<text x="109.6" y="131">PE</text>
<text x="149.2" y="131">7</text>
<text x="154.9" y="131">8</text>
<text x="160.5" y="131">9</text>
<text x="169" y="131">PE</text>
<text x="180.3" y="131">10</text>
<text x="186" y="131">11</text>
<text x="213.6" y="131">12</text>
<text x="219.2" y="131">13</text>
<text x="224.9" y="131">14</text>
<text x="230.5" y="131">15</text>
<text x="235.5" y="131">16</text>
<text x="241.1" y="131">17</text>
<text x="258.1" y="131">18</text>
<text x="263.1" y="131">19</text>
<text x="268.7" y="131">20</text>
<text x="273.7" y="131">21</text>
<text x="278.6" y="131">22</text>
<text x="20.5" y="135.3">ВВОД</text>
<text x="146.4" y="136">Преобр.частоты 0,75кВт №1</text>
<text x="177.5" y="136">Сигнал</text>
<text x="219.2" y="136.7">Преобр.частоты №1</text>
<text x="67.9" y="138.9">Электронагреватель 12кВ</text>
<text x="147.8" y="138.9">Вентилятор</text>
<text x="147.8" y="141.6">приточный</text>
<text x="177.5" y="138.9">Пожар</text>
<text x="177.5" y="141.6">Н.З конт.</text>
<text x="211.5" y="143.1">Старт</text>
<text x="221.3" y="139.5">Вентилятор</text>
<text x="223.5" y="143.1">Авария</text>
<text x="234.8" y="143.1">0-10В</text>
<text x="257.4" y="143.8">L1</text>
<text x="258.8" y="139.5">Питание</text>
<text x="262.3" y="143.8">L2</text>
<text x="268" y="143.8">N</text>
<text x="270.8" y="139.5">Конц.выкл.</text>
<text x="273" y="143.8">S1</text>
<text x="278.6" y="143.8">S2</text>
<text x="58" y="144.5">1-я ступень</text>
<text x="88.4" y="144.5">2-я ступень</text>
<text x="154.9" y="145.9">Питание</text>
<text x="148.5" y="150.1">L1</text>
<text x="154.2" y="150.1">L2</text>
<text x="159.8" y="150.1">L3</text>
<text x="168.3" y="150.1">PE</text>
</g>
<text font-size="1.8" fill="#00f" x="258.1" y="136.8">Привод В/З</text>
<g font-size="1.8">
<text x="163.5" y="183.8">Ред.</text>
<text x="168.3" y="183.8">Листов</text>
<text x="179.2" y="183.8">№ докум.</text>
<text x="194.3" y="183.8">Подп.</text>
<text x="203.1" y="183.8">Дата</text>
</g>
<g font-size="1.6" fill="#7ca552">
<text x="287.1" y="22.5">/</text>
<text x="287.1" y="27.5">/</text>
<text x="287.1" y="31.7">/</text>
<text x="288.6" y="69.2">/ 4.0</text>
<text x="287.2" y="81.9">/ 2.0</text>
<text x="72.9" y="91.3">/4.1</text>
<text x="104" y="91.3">/4.2</text>
<text x="268.1" y="106">/ 4.1</text>
<text x="221.3" y="113.9">/4.1</text>
<text x="235.6" y="111.6">/ 2.5</text>
<text x="246.2" y="111.6">/ 2.6</text>
<text x="283.7" y="111.6">/ 2.5</text>
<text x="116.5" y="117.3">/ 2.6</text>
<text x="289.5" y="118.7">/ 2.0</text>
<text x="288.4" y="122.2">/ 2.0</text>
<text x="289.3" y="125.1">/ 2.0</text>
</g>
<g font-size="1.6">
<text x="211.9" y="40.9">1</text>
<text x="253.6" y="40.9">1</text>
<text x="211.9" y="46.5">2</text>
<text x="215" y="46">6A</text>
<text x="253.6" y="46.5">2</text>
<text x="256.7" y="46">6A</text>
<text x="58.4" y="60">1</text>
<text x="64.1" y="60">3</text>
<text x="69.7" y="60">5</text>
<text x="72.9" y="65.1">?А</text>
<text x="148.2" y="60">1</text>
<text x="153.9" y="60">3</text>
<text x="159.5" y="60">5</text>
<text x="162.6" y="65.1">3А</text>
<text x="58.4" y="66.6">2</text>
<text x="64.1" y="66.6">4</text>
<text x="69.7" y="66.6">6</text>
<text x="148.2" y="66.6">2</text>
<text x="153.9" y="66.6">4</text>
<text x="159.5" y="66.6">6</text>
<text x="58.4" y="85.5">1</text>
<text x="64.1" y="85.5">3</text>
<text x="69.7" y="85.5">5</text>
<text x="89.5" y="85.5">1</text>
<text x="95.2" y="85.5">3</text>
<text x="100.8" y="85.5">5</text>
<text x="184.4" y="86.6">11</text>
<text x="184.4" y="88.5">13</text>
<text x="191.5" y="86.6">12 /5.7</text>
<text x="191.5" y="88.5">14 /2.3</text>
<text x="58.4" y="92.5">2</text>
<text x="64.1" y="92.5">4</text>
<text x="69.7" y="92.5">6</text>
<text x="72.9" y="93.2">??A</text>
<text x="89.5" y="92.5">2</text>
<text x="95.2" y="92.5">4</text>
<text x="100.8" y="92.5">6</text>
<text x="104" y="93.2">??A</text>
<text x="58.3" y="100.2">1</text>
<text x="64" y="100.2">4</text>
<text x="68.2" y="100.2">1</text>
<text x="73.9" y="100.2">4</text>
<text x="78.1" y="100.2">1</text>
<text x="83.8" y="100.2">4</text>
<text x="189.2" y="107.4">A1</text>
<text x="189.2" y="113">A2</text>
<text x="218.2" y="108.8">13</text>
<text x="58.3" y="115.4">2</text>
<text x="64" y="115.4">3</text>
<text x="68.2" y="115.4">2</text>
<text x="73.9" y="115.4">3</text>
<text x="78.1" y="115.4">2</text>
<text x="83.8" y="115.4">3</text>
<text x="218.2" y="114.4">14</text>
<text x="21.6" y="124.1">2</text>
<text x="27.3" y="124.1">4</text>
<text x="32.9" y="124.1">6</text>
<text x="21.6" y="130.7">1</text>
<text x="27.3" y="130.7">3</text>
<text x="32.9" y="130.7">5</text>
<text x="36.1" y="130.2">40А</text>
<text x="41.8" y="130.7">N</text>
<text x="46.8" y="130.7">PE</text>
<text x="175.4" y="187.3">ADMIN</text>
</g>
<text font-size="1.1" x="201.8" y="187.5">09.10.2024</text>
<g font-size=".8" fill="#00f">
<text x="58.7" y="112.9">ESS1-UA-040</text>
<text x="68.6" y="112.9">ESS1-UA-040</text>
<text x="78.5" y="112.9">ESS1-UA-040</text>
</g>
</svg>
